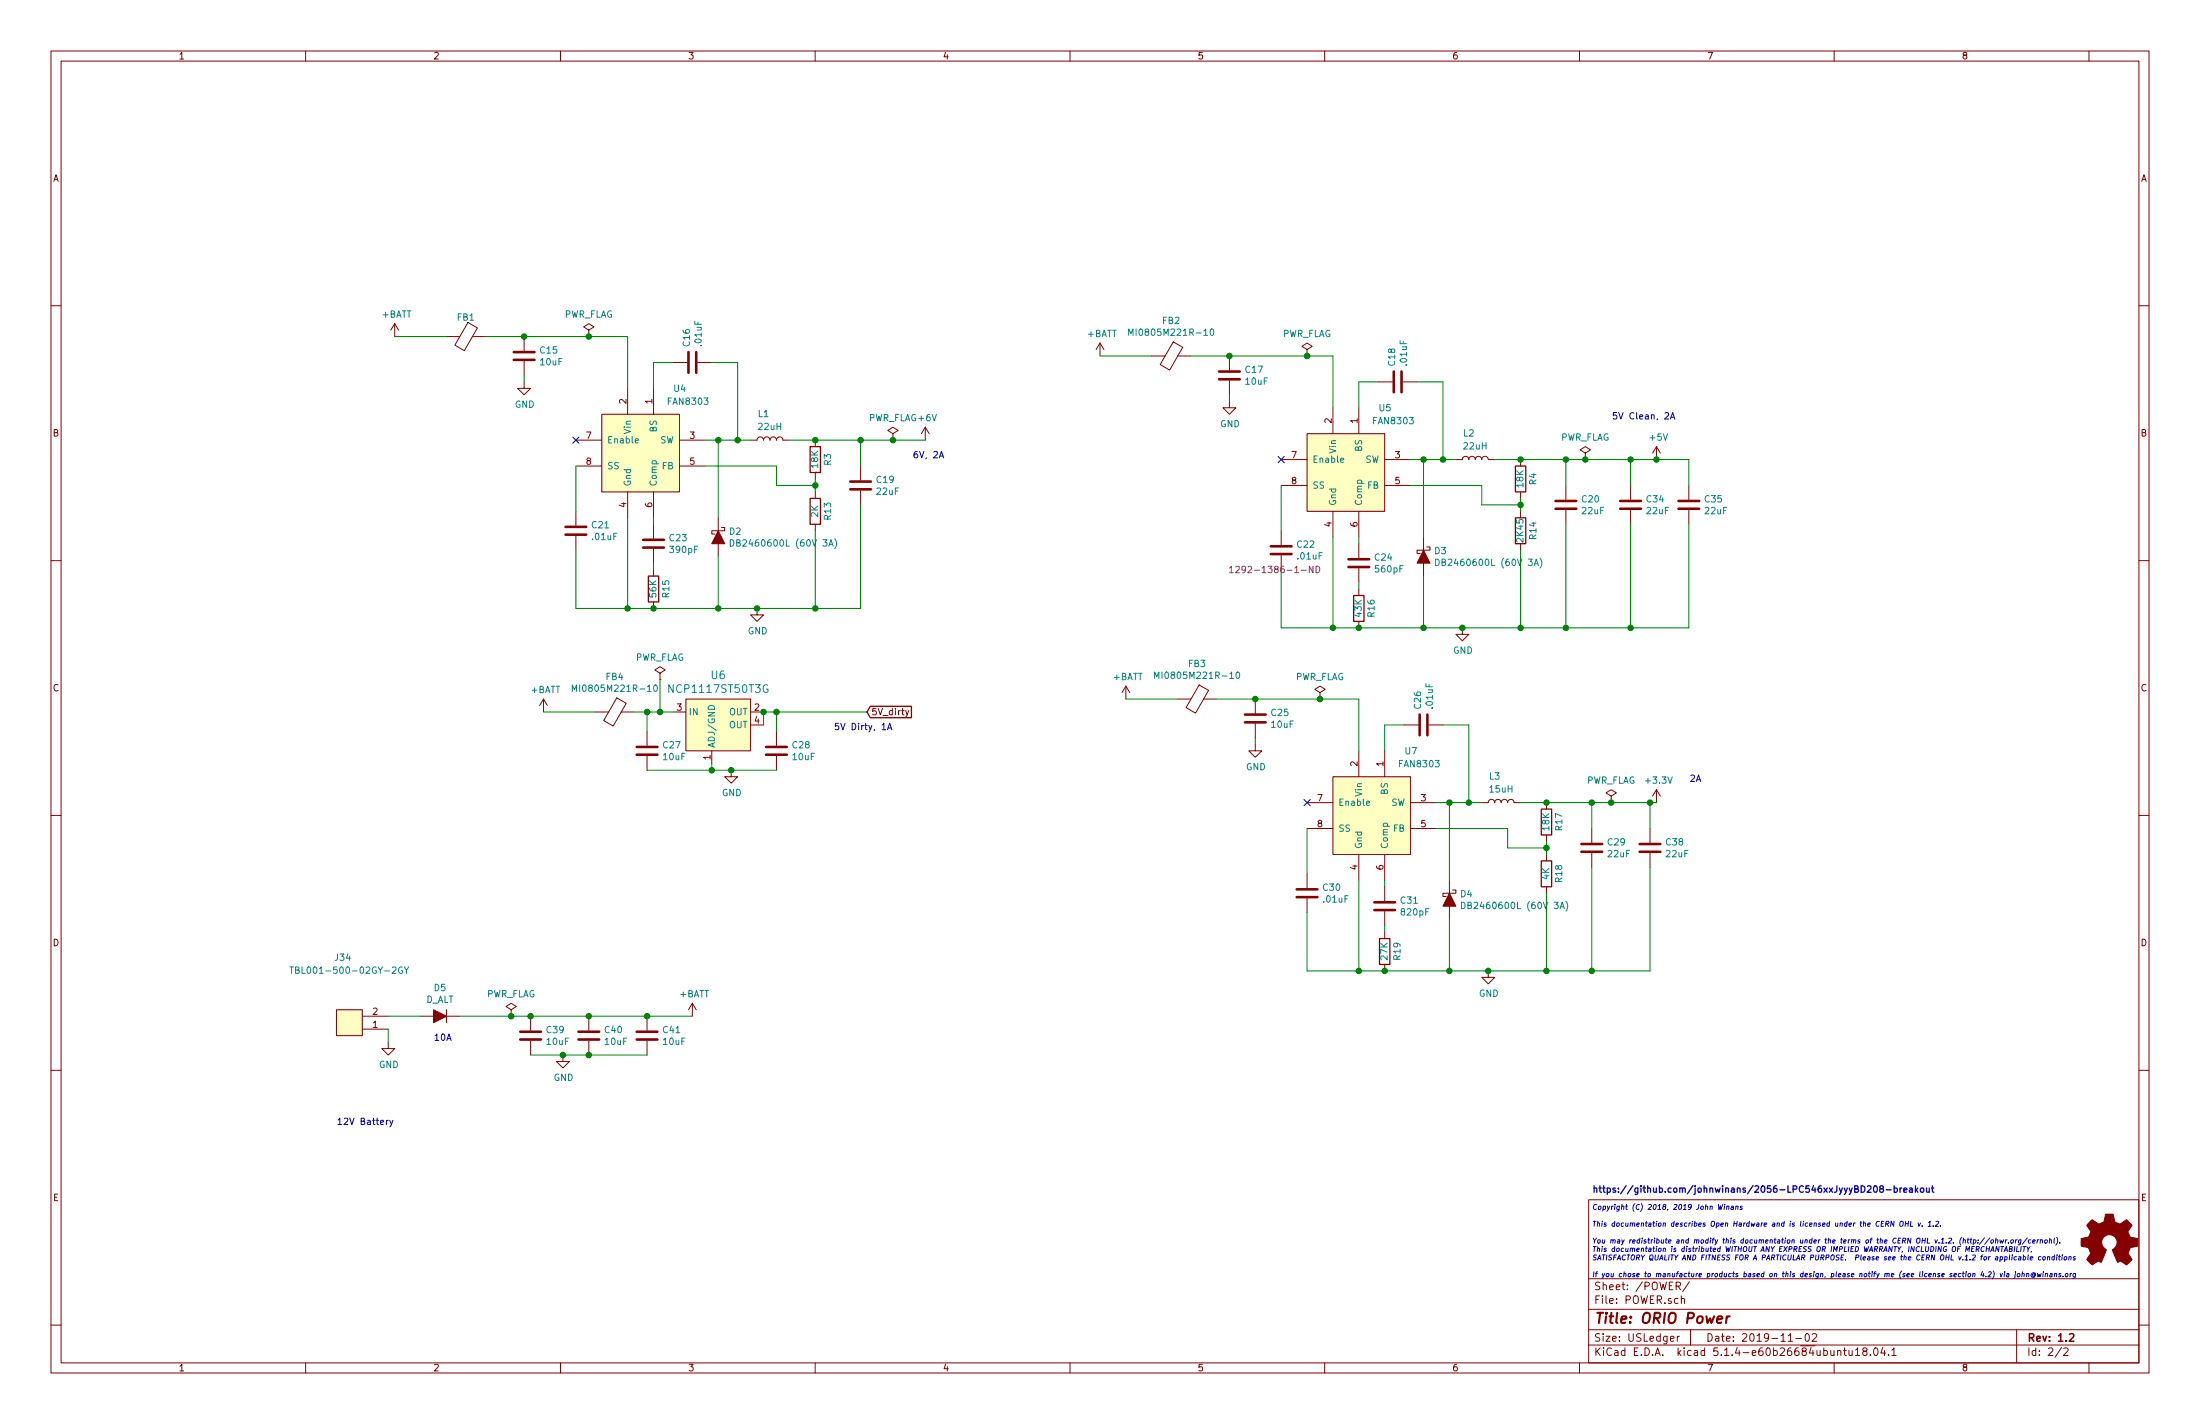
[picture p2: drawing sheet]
<svg xmlns="http://www.w3.org/2000/svg" width="432mm" height="279mm" viewBox="0 0 432 279" stroke-linecap="round" stroke-linejoin="round" font-family="sans-serif">
<g fill="none" stroke="#840000" stroke-width=".2">
<path d="M10 10h411.8v259.4h-411.8zM12 12h407.8v255.4h-407.8zM60 10v2M110 10v2M160 10v2M210 10v2M260 10v2M310 10v2M360 10v2M410 10v2M10 60h2M419.8 60h2"/>
<path d="M77.5 63.5l-.8 1.3M77.5 63.5v2.5M77.5 63.5l.7 1.3M87.6 66h2.6M91.8 63.3l1.9 1-2.6 4.5-1.8-1.1zM92.7 66h2.5M102.9 74.9v1.3h1.2l-1.2 1.3-1.3-1.3h1.3M102.9 66v2.8M102.9 70.9v2.8M115.6 64.8l1-.7-1-.6-1 .6 1 .7v1.2M115.6 66h.1M123.2 76.2v5.1"/>
<path d="M128.3 76.2v5.1M132.1 71.1h2.8M136.9 71.1h2.8M215.9 67.3l-.8 1.3M215.9 67.3v2.6M215.9 67.3l.8 1.3M226.1 69.9h2.6M230.3 67.1l1.8 1-2.5 4.5-1.9-1.1zM231.1 69.9h2.6M241.3 78.7v1.3h1.3l-1.3 1.3-1.3-1.3h1.3M241.3 69.9v2.7M241.3 74.7v2.8"/>
<path d="M256.5 68.6l1.1-.7-1.1-.6-1 .6 1 .7v1.3M256.5 69.9h.1M270.5 74.9h2.8M275.3 74.9h2.8M113 86.4h5.1M113 91.4h5.1M118.1 81.3h15.2v15.2h-15.2zM123.2 96.5v5.1M128.3 96.5v5.1M133.3 86.4h5.1M133.3 91.4h5.1M147.3 86.4l1.3-.1a.64 .64 0 0 1 .6-.6 .64 .64 0 0 1 .7 .7v-.1a.64 .64 0 0 1 .6-.6 .64 .64 0 0 1 .6 .7v-.1a.64 .64 0 0 1 .7-.6 .64 .64 0 0 1 .6 .7v-.1a.64 .64 0 0 1 .7-.6 .64 .64 0 0 1 .6 .7h1.2"/>
<path d="M160 86.4v1.2M160 92.7v1.3M160 96.5v1.3M168.9 91.4v2.8M168.9 96.3v2.8M175.3 85.1l1-.6-1-.7-1.1 .7 1.1 .6v1.3M175.3 86.4h.1M181.6 83.8l-.8 1.3M181.6 83.8v2.6M181.6 83.8l.8 1.3M251.5 90.2h5M251.5 95.3h5"/>
<path d="M256.5 85.1h15.3v15.2h-15.3zM261.6 80v5.1M266.7 80v5.1M271.8 90.2h5.1M271.8 95.3h5.1M285.7 90.2l1.3-.1a.64 .64 0 0 1 .7-.6 .64 .64 0 0 1 .6 .7v-.1a.64 .64 0 0 1 .6-.6 .64 .64 0 0 1 .7 .7v-.1a.64 .64 0 0 1 .6-.6 .64 .64 0 0 1 .6 .7v-.1a.64 .64 0 0 1 .7-.6 .64 .64 0 0 1 .6 .7h1.3M298.4 90.2v1.2M298.4 96.5v1.3M307.3 95.3v2.7M311.1 88.9l1.1-.6-1.1-.7-1 .7 1 .6v1.3M311.1 90.2h.1M320 95.3v2.7"/>
<path d="M325.1 87.6l-.7 1.3M325.1 87.6v2.6M325.1 87.6l.8 1.3M331.5 95.3v2.7M10 110h2M113 100.3v2.8M113 105.2v2.8M128.3 102.9v2.8M128.3 107.7v2.8M128.3 111.8v1.2M128.3 118.1v1.3M141 101.6v7.6"/>
<path d="M141.6 103.5h.6v.6h-2.5v.7h.6M148.6 119.4v1.3h1.3l-1.3 1.2-1.3-1.2h1.3M160 102.9v1.2M251.5 104.1v2.8M251.5 109v2.8M261.6 100.3v5.1M266.7 100.3v5.1M266.7 106.7v2.8M266.7 111.5v2.8M266.7 115.6v1.2M279.4 105.4v7.6M280 107.3h.7v.7h-2.6v.6h.7"/>
<path d="M298.4 100.3v1.3M298.4 106.7v1.3M307.3 100.1v2.8M320 100.1v2.8M331.5 100.1v2.8M419.8 110h2M106.7 137.2l-.8 1.2M106.7 137.2v2.5M106.7 137.2l.7 1.2M116.8 139.7h2.6M121.1 136.9l1.8 1.1-2.6 4.5-1.8-1.1zM121.9 139.7h2.6"/>
<path d="M129.5 132.1l1.1-.7-1.1-.6-1 .6 1 .7v1.3M129.5 133.4h.1M132.1 139.7h2.5M134.6 137.2h12.7v10.1h-12.7zM147.3 139.7h2.6M178.4 139.4l-.5 1.2-.2 .1M221 134.6l-.8 1.3M221 134.6v2.6M221 134.6l.7 1.3M231.1 137.2h2.6M235.4 134.4l1.8 1.1-2.6 4.4-1.8-1.1zM236.2 137.2h2.6"/>
<path d="M246.4 137.2v2.8M259.1 135.9l1-.6-1-.7-1 .7 1 .6v1.3M259.1 137.2h.1M266.7 121.9v1.3M287 123.2v1.3h1.3l-1.3 1.2-1.3-1.2h1.3M10 160h2M127 143.5v2.8M127 148.3v2.8M139.7 147.3v2.6M143.5 151.1v1.3h1.3l-1.3 1.3-1.3-1.3h1.3M147.3 142.2h2.6M152.4 143.5v2.8"/>
<path d="M152.4 148.3v2.8M246.4 146.1v1.2h1.2l-1.2 1.3-1.3-1.3h1.3M246.4 142v2.8M256.5 157.5h5.1M261.6 152.4h15.3v15.2h-15.3zM266.7 147.3v5.1M271.8 147.3v5.1M275.6 142.2h2.8M276.9 157.5h5M280.4 142.2h2.8M290.8 157.5l1.3-.1a.64 .64 0 0 1 .7-.6 .64 .64 0 0 1 .6 .7v-.1a.64 .64 0 0 1 .6-.6 .64 .64 0 0 1 .6 .7v-.1a.64 .64 0 0 1 .7-.6 .64 .64 0 0 1 .6 .7v-.1a.64 .64 0 0 1 .7-.6 .64 .64 0 0 1 .6 .7h1.2M303.5 157.5v1.3"/>
<path d="M316.2 156.2l1-.6-1-.7-1 .7 1 .6v1.3M316.2 157.5h.1M325.1 154.9v2.6M325.1 154.9l-.7 1.3M325.1 154.9l.8 1.3M419.8 160h2M256.5 162.6h5.1M256.5 171.5v2.7M256.5 176.3v2.8M266.7 167.6v5.1M271.8 167.6v5.1M271.8 174v2.8"/>
<path d="M271.8 178.8v2.8M276.9 162.6h5M284.5 172.7v7.6M285.1 174.6h.6v.7h-2.5v.6h.6M303.5 163.8v1.3M303.5 167.6v1.3M303.5 174v1.3M312.4 162.6v2.8M312.4 167.4v2.8M323.8 162.6v2.8M323.8 167.4v2.8M66 198.1h5.1v5.1h-5.1z"/>
<path d="M71.1 199.4h5.1M82.5 199.4h7.7M87.6 198.1v2.6M100.3 198.1l1-.6-1-.6-1 .6 1 .6v1.3M100.3 199.4h.1M104.1 199.4v2.8M115.6 199.4v2.8M127 199.4v2.8M135.9 196.9l-.8 1.2M135.9 196.9v2.5M135.9 196.9l.8 1.2M271.8 182.9v1.3"/>
<path d="M271.8 189.2v1.3M292.1 190.5v1.3h1.3l-1.3 1.2-1.3-1.2h1.3M10 210h2M71.1 201.9h5.1M76.2 204.5v1.2h1.3l-1.3 1.3-1.3-1.3h1.3M104.1 204.2v2.8M110.5 207v1.3h1.3l-1.3 1.3-1.3-1.3h1.3M115.6 204.2v2.8M127 204.2v2.8M419.8 210h2M311.8 235.4h108v32h-108zM10 260h2"/>
<path d="M311.8 256.9h108M311.8 250.9h108M329 252.3h.7l.1-.2-.1-.5h-.7v1.5M329.4 252.3l.4 .8M330 254.9l.2-.1h.4v1M330 254.3v1.5M331.6 251.5l-1.3 1.9M419.8 260h2M60 267.4v2M110 267.4v2M160 267.4v2M210 267.4v2"/>
<path d="M260 267.4v2M310 267.4v2M311.8 263.9h108M311.8 260.9h108M327.9 262.7l.7-.2-.1-.2-.4-.1-.2 .2v.7h.6M329.2 262.2v1M329.6 262.2l-.4 .3M331.8 260.9v3M351 263.2h.8M352.5 262.6h1.1M354.4 261.8l.4-.1a.94 .94 0 0 1 0 1.5 .82 .82 0 0 1-.4-1.4zM355.7 261.8l.6-.1 .2 .1 .1 .3-1 1.1h1"/>
<path d="M360 267.4v2M360.7 265.1l.2-.1h.3l.1 1M361.8 265h.6M362 264.5v1.3l.4 .2M362.9 265l.1 .9 .3 .1 .2-.2M363.5 265v1M364.2 264.9l.4-.4v1.5M364.2 266h.8M365.9 265.1l-.3-.3 .3-.3 .5 .1-.1 .4a.52 .52 0 0 0-.6 .2 .52 .52 0 0 0 0 .7l.5 .1 .2-.2v-.4l-.2-.3M367.1 265.8v.2M367.9 264.5h.2a.8 .8 0 0 1 .5 .7 .8 .8 0 0 1-.5 .8 1 1 0 0 1-.2-1.5zM369.5 264.4l-.3 1.1h.9"/>
<path d="M369.9 265v1M370.7 265.8v.2M371.3 264.9l.4-.4v1.5M371.3 266h.9M395.8 260.9v6.5M404.6 264.4l-1.2 1.9M405.1 264.6l.5-.1 .3 .4-.9 1.1h.9M410 267.4v2"/>
</g>
<path d="M406.2 261.8l.6-.1 .2 .4-.9 1.1h.9" fill="none" stroke="#840000" stroke-width=".3"/>
<path d="M337 258.9l1-.2v-.4h-.6l-.3 .2v1l.1 .1 .6-.1M338.9 258.3l-.1 1.3M339.5 258.3h-.4l-.2 .3" fill="none" stroke="#840000" stroke-width=".41"/>
<g fill="none" stroke="#008484" stroke-width=".2">
<path d="M221.5 65.8v-1.3l.5 1 .4-1v1.3M237.6 64.7l.2-.2a.69 .69 0 0 1 .4 .7 .69 .69 0 0 1-.4 .6l-.2-.1-.1-.4zM124.7 86.5l.6-.1-.1-.3h-.3l-.2 .2 .1 .6h.4M263.1 90.3l.6-.1v-.3h-.4l-.2 .2 .1 .6h.5M143.3 105.9a.64 .64 0 0 1 .7 .6 .64 .64 0 0 1-.7 .7zM162.7 107.2l.4-1.3 .4 1.3M162.8 106.8h.6M163.8 105.7a1.47 1.47 0 0 1 0 1.9M281.8 109.7a.64 .64 0 0 1 .7 .6 .64 .64 0 0 1-.7 .7zM301.1 111l.4-1.3 .5 1.3M301.2 110.6h.6M302.3 109.5a1.47 1.47 0 0 1 0 2"/>
<path d="M112.3 135.7v-1.3l.5 .9 .4-.9v1.3M128.4 134.5l.2-.1a.69 .69 0 0 1 .4 .6 .69 .69 0 0 1-.4 .7l-.2-.2-.1-.3zM139.2 138.6a.67 .67 0 0 1 .7-.1 .67 .67 0 0 1 .4 .7h-1.3zM226.6 133.1v-1.2l.5 .9 .4-.9v1.2M242.7 132l.2-.1a.69 .69 0 0 1 .4 .6 .69 .69 0 0 1-.4 .6l-.2-.1-.1-.4zM268.2 157.6l.6-.1v-.2l-.4-.1-.2 .2 .1 .6h.5M286.8 177a.64 .64 0 0 1 .8 .6 .64 .64 0 0 1-.8 .7zM306.2 178.3l.4-1.3 .4 1.3M306.3 177.9h.6M307.3 176.8a1.47 1.47 0 0 1 0 2M56.9 189.7h.7M57.2 189.7v1.3"/>
<path d="M58 190.3h.6v-.5l-.6-.1v1.3h.5l.3-.2v-.2l-.4-.3M78.9 189.8a.59 .59 0 0 0-.7 .6 .59 .59 0 0 0 .7 .5l.1-.5h-.2M79.4 189.7l.4 .7 .4-.7M79.8 190.4v.6"/>
</g>
<path d="M159 97.8h2v5.1h-2zM159 87.6h2v5.1h-2zM297.4 91.4h2.1v5.1h-2.1zM127.3 113h2v5.1h-2zM265.7 116.8h2v5.1h-2zM297.4 101.6h2.1v5.1h-2.1zM170.8 138.6h8.1v2.2h-8.1l-.6-1.1zM302.5 158.8h2v5h-2zM302.5 168.9h2v5.1h-2zM270.8 184.2h2v5h-2z" fill="none" stroke="#840000" stroke-width=".25"/>
<g fill="none" stroke="#840000" stroke-width=".51">
<path d="M100.8 70.6h4.1M100.8 69.1h4.1M135.1 69.1v4.1M136.7 69.1v4.1M239.3 74.4h4M239.3 72.9h4M273.6 72.9v4.1M275.1 72.9v4.1M166.9 96h4M166.9 94.5h4M305.3 99.8h4.1M305.3 98.3h4.1"/>
<path d="M318 99.8h4.1M318 98.3h4.1M329.4 99.8h4.1M329.4 98.3h4.1M111 104.9h4.1M111 103.4h4.1M126.2 107.4h4.1M126.2 105.9h4.1M249.4 108.7h4.1M249.4 107.2h4.1M264.7 111.3h4M264.7 109.7h4"/>
<path d="M125 148.1h4M125 146.6h4M150.4 148.1h4M150.4 146.6h4M244.3 141.7h4.1M244.3 140.2h4.1M278.6 140.2v4.1M280.2 140.2v4.1M254.5 176h4.1M254.5 174.5h4.1M269.7 178.6h4.1M269.7 177h4.1"/>
<path d="M310.4 167.1h4.1M310.4 165.6h4.1M321.8 167.1h4.1M321.8 165.6h4.1M102.1 204h4.1M102.1 202.4h4.1M113.5 204h4.1M113.5 202.4h4.1M125 204h4M125 202.4h4"/>
</g>
<g fill="#840000" stroke="#840000" stroke-width=".2">
<path d="M279.4 108l1.3 2.5h-2.6z"/>
<path d="M141 104.1l1.2 2.6h-2.5z"/>
<path d="M410.1 239.8l.6-.5 .6 .5a1.06 1.06 0 0 0 1.2 .2 1.06 1.06 0 0 0 .6-1l.2-.8 1.5 .1 .1 .4a1.13 1.13 0 0 0 .7 1.3l.5 .2 1.3-.9 1 1.1-.4 .6a.75 .75 0 0 0-.1 1.2l.2 .5 1.5 .3v1.5l-1.4 .3-.1 .1a1.18 1.18 0 0 0-.2 1.4l.6 .8-.1 .2-1 .9-.8-.5a.54 .54 0 0 0-.9 0l-1.1-2.4a1.78 1.78 0 0 0 .5-2.6 1.54 1.54 0 0 0-2.4 .3 1.54 1.54 0 0 0 .7 2.2l-.9 2.3a.4 .4 0 0 1-.3 .2 .4 .4 0 0 1-.4-.3l-1.2 .8-.9-.9-.1-.2 .8-1.2-.3-.5a.71 .71 0 0 0-.9-.7l-.7-.2v-1.5l.4-.1a1.11 1.11 0 0 0 1.3-.7 .75 .75 0 0 0-.2-1.2l-.4-.6z"/>
<path d="M85.1 198.1l2.5 1.3-2.5 1.3z"/>
<path d="M284.5 175.3l1.2 2.5h-2.5z"/>
</g>
<g fill="#ffffc2" stroke="#ffffc2" stroke-width=".2">
<path d="M261.6 152.4h15.3v15.2h-15.3z"/>
<path d="M256.5 85.1h15.3v15.2h-15.3z"/>
<path d="M118.1 81.3h15.2v15.2h-15.2z"/>
<path d="M66 198.1h5.1v5.1h-5.1z"/>
<path d="M134.6 137.2h12.7v10.1h-12.7z"/>
</g>
<path d="M241.3 111.5l.4-.4v1.3M241.3 112.4h.7M242.5 111.2l.5-.1 .3 .4-.8 .9h.8M257.7 111.1v1.3l-.7-1.3v1.3M258.3 111.1a.64 .64 0 0 1 .7 .6 .64 .64 0 0 1-.7 .7z" fill="none" stroke="#840084" stroke-width=".2"/>
<g fill="none" stroke="#008400" stroke-width=".2">
<path d="M77.5 66h10.1M95.2 66h28v10.2M102.9 73.7v1.2M132.1 71.1h-3.8v5.1M139.7 71.1h5.1v15.3M215.9 69.9h10.2M233.7 69.9h27.9v10.1M241.3 77.5v1.2M270.5 74.9h-3.8v5.1M278.1 74.9h5.1v15.3M113 91.4v8.9M138.4 86.4h8.9"/>
<path d="M138.4 91.4h14v3.9h7.6M141 86.4v15.2M154.9 86.4h26.7M160 94v2.5M168.9 99.1v20.3h-55.9v-11.4M168.9 86.4v5M251.5 95.3v8.8M276.9 95.3h13.9v3.8h7.6M276.9 90.2h8.8M279.4 90.2v15.2M293.4 90.2h38.1v5.1M298.4 97.8v2.5"/>
<path d="M307.3 90.2v5.1M320 90.2v5.1M123.2 101.6v17.8M128.3 101.6v1.3M128.3 110.5v1.3M141 109.2v10.2M160 104.1v15.3M261.6 105.4v17.8M266.7 105.4v1.3M266.7 114.3v1.3M279.4 113v10.2M298.4 108v15.2"/>
<path d="M307.3 102.9v20.3M320 102.9v20.3M331.5 102.9v20.3h-80v-11.4M106.7 139.7h10.1M124.5 139.7h7.6M127 139.7v3.8M129.5 133.4v6.3M152.4 139.7v3.8M170.2 139.7h-20.3v2.5M221 137.2h10.1M238.8 137.2h27.9v10.1M127 151.1h25.4"/>
<path d="M139.7 149.9v1.2M246.4 144.8v1.3M275.6 142.2h-3.8v5.1M281.9 157.5h8.9M283.2 142.2h5.1v15.3M284.5 157.5v15.2M298.4 157.5h26.7M312.4 157.5v5.1M323.8 157.5v5.1M256.5 162.6v8.9M266.7 172.7v17.8M271.8 172.7v1.3"/>
<path d="M281.9 162.6h14v3.8h7.6M303.5 165.1v2.5M303.5 175.3v15.2M312.4 170.2v20.3M323.8 170.2v20.3h-67.3v-11.4M76.2 199.4h6.3M90.2 199.4h45.7M271.8 181.6v1.3M284.5 180.3v10.2M76.2 201.9v2.6M104.1 207h22.9"/>
</g>
<g fill="none" stroke="#0000c2" stroke-width=".2">
<path d="M180 88.6l-.4 .1-.2 .4 .1 .7h.5l.1-.2-.1-.5h-.3l-.3 .2M317.3 80.9h-.6l-.1 .7 .2-.2 .5 .2v.5l-.2 .1-.5-.1M164.6 141.9h-.6l-.1 .6 .2-.1 .5 .1v.6l-.2 .1-.5-.1M76.2 219.8l-.4 .2M76.5 219.8l.3 .8M77.1 219.8l-.4 1.2-.2 .1M337.3 236.3l.1 1 .3-.7 .1 .7 .3-1M338.5 236.7l-.1 .6M338.5 236.3v.1M338.9 236.7h.4v.6M338.9 236.7v.6M339.8 236.7h.4v.6"/>
<path d="M340.2 236.9l-.5 .2 .2 .2h.3M340.7 236.7h.3l.1 .1v.5M340.7 236.7l-.1 .6M342 236.7l-.4 .1 .3 .2v.3h-.4M368.9 239.7a.48 .48 0 0 0-.7 .3 .48 .48 0 0 0 .4 .6l.2-.1M369.8 239.6h-.5l-.1 1h.5M371.8 239.6l-.1 1-.5-1-.1 1M373 239.8l.2-.2 .3 .2v.5l-.2 .3-.4-.1zM374 239.6l-.1 1M374.6 239.6l-.1 1M375.1 239.6l-.1 1h.4M376.5 240l.1 .6 .4-.6"/>
<path d="M378.5 239.9l.3-.3-.1 1M380 239.7l.3-.1 .2 .3-.7 .7h.6M369.3 240.1h.3M370.2 240.1l.5-.1v-.3l-.5-.1-.1 1M370.4 240.1l.3 .5M374 240.1h.5M377.3 240.5v.1M378.4 240.6h.6M379.4 240.5v.1M380.8 240.5v.1M385.3 243.3h.3l.2 .1-.1 .5M385.4 242.9l-.1 1"/>
<path d="M386.1 243.3h.4M386.3 242.9l-.1 .9 .2 .1M386.7 243.3h.3M386.9 242.9l-.1 .9 .2 .1M387.4 243.3h.4v.4l-.2 .2h-.3M387.4 243.3l-.1 .9M388.2 243.8v.1M388.3 243.3v.1M389.1 249.5l-.3 .7h.6M389.3 249.9l-.1 .6M389.5 242.9l-1 1.2M389.8 250.4v.1"/>
<path d="M390.3 249.6l.4-.1 .2 .2-.8 .8h.7M390.6 242.9l-1.1 1.2M390.7 245.6l.5-1 .2 1M390.8 243.3h.3l.2 .1-.3 .5-.2-.1zM390.8 245.3h.5M391.2 249.4a1.17 1.17 0 0 1-.2 1.5M391.7 243.3h.4v.6M391.8 242.9l-.2 1M392.4 244.6l-.1 1-.5-1-.1 1M392.5 243.3l.1 .6 .3-.5 .1 .5 .3-.6M392.6 249.9l.1 .6 .3-.6M392.7 244.6h.6"/>
<path d="M393 244.6l-.1 1M393.3 245.6l.5-1 .2 1M393.4 249.9l-.1 .6M393.5 249.5l-.1 .1M393.5 245.3h.5M393.6 243.3v.6M393.9 249.9h.3l.1 .1-.1 .5M394 243.3l-.4 .1M394.2 243.8v.1M394.3 250.1l-.4 .1-.1 .2 .1 .1h.3M394.4 245h.5v-.3l-.4-.1-.2 1 .6-.1v-.3l-.2-.2M394.7 243.3h.3l.2 .1-.3 .5-.2-.1z"/>
<path d="M395.5 244.6l-.2 1M395.6 249.9l-.1 .8-.3 .2M395.6 249.5v.1M395.6 243.3v.6M395.9 244.6l-.1 1h.5M395.9 243.3l-.3 .1M396 249.9h.4v.4l-.2 .2-.3-.1zM396.2 246.6h.3l.2 .1-.1 .5M396.6 246.8l-.4 .1-.1 .2 .2 .1h.3M396.7 243.3l-.2 .8-.4 .1M396.7 243.3h-.5l-.1 .4 .2 .2h.3M396.7 244.6l-.1 1"/>
<path d="M396.9 249.9h.3l.1 .1v.5M397 249.5l-.2 1M397.1 244.6h.5M397.2 246.6h.4v.4l-.2 .2h-.3M397.2 246.2l-.1 1M397.3 244.6l-.1 1M397.8 249.9h.3l.1 .1-.1 .5M397.8 244.6l.3 .5 .4-.5M397.8 249.9l-.1 .6M397.9 242.9l-1 1.2M398.1 245.1l-.1 .5M398.1 246.2l-.1 .9 .1 .1"/>
<path d="M398.5 246.9l.5-.1-.1-.2h-.2l-.2 .1v.5h.4M398.6 243.3h-.3l-.2 .1v.4l.4 .1M398.7 245.5l-.1 .2M399 243.6l.4-.1v-.2h-.3l-.1 .1v.5h.3M399.3 250a.23 .23 0 0 0-.4 0 .23 .23 0 0 0 0 .3 .23 .23 0 0 0 .4 0M399.3 249.9v.4h.1a.45 .45 0 0 0-.4-.6 .45 .45 0 0 0-.3 .7l.3 .2 .4-.1M399.9 249.9l.1 .6 .2-.5 .2 .5 .2-.6M399.9 243.3l-.1 .6M400.2 243.3l-.3 .1M400.5 243.3h.3l.1 .1-.1 .5M400.5 243.3l-.1 .6M400.6 246.6h-.3l-.2 .1v.4l.4 .1"/>
<path d="M401 246.6h.3l.2 .1-.3 .5-.3-.1zM401 249.9l-.1 .6M401.1 249.5l-.1 .1M401.4 243.3h.3l.2 .1-.3 .5-.3-.1zM401.5 249.9h.3l.1 .1-.1 .5M401.5 249.9l-.1 .6M401.9 246.6h.4v.6M401.9 246.6l-.1 .6M402.3 243.3h.4l-.1 .6M402.3 242.9l-.1 1M402.4 249.9h.4l-.1 .6M402.8 250.1l-.5 .2 .1 .2h.3"/>
<path d="M403.2 242.9l-.1 .9 .2 .1M403.2 246.6h-.3l-.2 .1v.4l.4 .1M403.3 249.9h.4l-.1 .6M403.3 246.2l-.2 1M403.3 249.9l-.1 .6M403.7 242.8a1.22 1.22 0 0 1-.2 1.5M403.7 246.6l-.1 .6M403.8 246.2l-.1 .1M404 246.6h.4M404.2 246.2l-.1 .9 .2 .1M404.3 243.8v.1M404.5 249.9l-.4 .1v.1l.4 .1-.1 .3h-.3"/>
<path d="M404.7 246.6v.6M404.8 246.2v.1M404.9 250.4v.1M405.2 246.6h.4v.4l-.2 .2-.3-.2zM405.4 249.9h.5l-.1 .6-.4-.1zM406.1 246.6h.3l.1 .1v.5M406.1 246.6l-.1 .6M406.3 249.9v.6M406.6 249.9l-.3 .1M407.3 246.6l-.4 .1 .4 .2v.3h-.4M407.4 249.9l-.2 .8-.4 .1M407.4 249.9h-.3l-.2 .1v.5h.4"/>
</g>
<g fill="none" stroke="#0000c2" stroke-width=".25">
<path d="M369.2 233.2l-.2-.1v-.3l.4-.1 .3 .2-.1 .2-.7 .4 .1 .3 .2 .1h.3l.2-.2v-.2l-.3-.3M370.2 233.5h1M371.8 233.1h.3l.3 .2-.1 .6h-.5M371.8 232.7v1.2M372.9 233.1v.8M373.3 233.1l-.4 .2M373.7 233.5l.6-.1-.1-.3h-.4l-.1 .2v.6h.5M374.8 233.1h.5v.8M375.3 233.4l-.4 .1-.1 .1v.3h.5M375.9 232.7v1.2M376.1 233.5l.3 .4M376.4 233.1l-.5 .5"/>
<path d="M377 233.1h.3l.3 .2-.1 .6h-.3l-.3-.2zM378.1 233.1l.1 .8 .5-.1M378.7 233.1v.8M379.1 233.1h.5M379.3 232.7v1.1l.3 .1"/>
</g>
<g fill="#008400" stroke="#008400" stroke-width=".25">
<circle cx="127" cy="139.7" r=".51"/>
<circle cx="152.4" cy="139.7" r=".51"/>
<circle cx="128.3" cy="119.4" r=".51"/>
<circle cx="307.3" cy="123.2" r=".51"/>
<circle cx="283.2" cy="90.2" r=".51"/>
<circle cx="110.5" cy="207" r=".51"/>
<circle cx="320" cy="123.2" r=".51"/>
<circle cx="312.4" cy="157.5" r=".51"/>
<circle cx="168.9" cy="86.4" r=".51"/>
<circle cx="303.5" cy="166.4" r=".51"/>
<circle cx="115.6" cy="207" r=".51"/>
<circle cx="149.9" cy="139.7" r=".51"/>
<circle cx="160" cy="95.3" r=".51"/>
<circle cx="100.3" cy="199.4" r=".51"/>
<circle cx="307.3" cy="90.2" r=".51"/>
<circle cx="139.7" cy="151.1" r=".51"/>
<circle cx="288.3" cy="157.5" r=".51"/>
<circle cx="160" cy="86.4" r=".51"/>
<circle cx="323.8" cy="157.5" r=".51"/>
<circle cx="115.6" cy="199.4" r=".51"/>
<circle cx="104.1" cy="199.4" r=".51"/>
<circle cx="303.5" cy="157.5" r=".51"/>
<circle cx="143.5" cy="151.1" r=".51"/>
<circle cx="312.4" cy="190.5" r=".51"/>
<circle cx="141" cy="86.4" r=".51"/>
<circle cx="127" cy="199.4" r=".51"/>
<circle cx="279.4" cy="90.2" r=".51"/>
<circle cx="266.7" cy="190.5" r=".51"/>
<circle cx="298.4" cy="90.2" r=".51"/>
<circle cx="144.8" cy="86.4" r=".51"/>
<circle cx="266.7" cy="123.2" r=".51"/>
<circle cx="298.4" cy="99.1" r=".51"/>
<circle cx="271.8" cy="190.5" r=".51"/>
<circle cx="279.4" cy="123.2" r=".51"/>
<circle cx="175.3" cy="86.4" r=".51"/>
<circle cx="298.4" cy="123.2" r=".51"/>
<circle cx="102.9" cy="66" r=".51"/>
<circle cx="311.1" cy="90.2" r=".51"/>
<circle cx="246.4" cy="137.2" r=".51"/>
<circle cx="316.2" cy="157.5" r=".51"/>
<circle cx="292.1" cy="190.5" r=".51"/>
<circle cx="115.6" cy="66" r=".51"/>
<circle cx="325.1" cy="90.2" r=".51"/>
<circle cx="256.5" cy="69.9" r=".51"/>
<circle cx="320" cy="90.2" r=".51"/>
<circle cx="284.5" cy="157.5" r=".51"/>
<circle cx="141" cy="119.4" r=".51"/>
<circle cx="160" cy="119.4" r=".51"/>
<circle cx="241.3" cy="69.9" r=".51"/>
<circle cx="148.6" cy="119.4" r=".51"/>
<circle cx="284.5" cy="190.5" r=".51"/>
<circle cx="287" cy="123.2" r=".51"/>
<circle cx="259.1" cy="137.2" r=".51"/>
<circle cx="303.5" cy="190.5" r=".51"/>
<circle cx="123.2" cy="119.4" r=".51"/>
<circle cx="129.5" cy="139.7" r=".51"/>
<circle cx="261.6" cy="123.2" r=".51"/>
</g>
<path d="M112.4 85.8l1.2 1.2M113.6 85.8l-1.2 1.2M250.9 89.6l1.2 1.2M252.1 89.6l-1.2 1.2M255.9 156.9l1.2 1.2M257.1 156.9l-1.2 1.2" fill="none" stroke="#000084" stroke-width=".2"/>
<text font-size="2.8" fill="#840000" x="312.8" y="259.7">Title: ORIO Power</text>
<g font-size="2.1" fill="#008484">
<text x="131.8" y="135.9">NCP1117ST50T3G</text>
<text x="139.6" y="133.2">U6</text>
</g>
<g font-size="2.1" fill="#840000">
<text x="312.8" y="255.8">File: POWER.sch</text>
<text x="312.8" y="253.1">Sheet: /POWER/</text>
<text x="312.8" y="263.2">Size: USLedger</text>
<text x="334.8" y="263.2">Date: 2019-11-02</text>
<text x="397.8" y="263.2">Rev: 1.2</text>
<text x="312.8" y="266">KiCad E.D.A. kicad 5.1.4-e60b26684ubuntu18.04.1</text>
<text x="397.8" y="266">Id: 2/2</text>
</g>
<g font-size="1.8" fill="#840000">
<text x="35" y="11.6">1</text>
<text x="85" y="11.6">2</text>
<text x="135" y="11.6">3</text>
<text x="185" y="11.6">4</text>
<text x="235" y="11.6">5</text>
<text x="285" y="11.6">6</text>
<text x="335" y="11.6">7</text>
<text x="385" y="11.6">8</text>
<text x="10.4" y="35.6">A</text>
<text x="420.2" y="35.6">A</text>
<text x="122.9" y="79.2" transform="rotate(-90 122.9 79.2)">2</text>
<text x="128" y="79.2" transform="rotate(-90 128 79.2)">1</text>
<text x="261.4" y="83" transform="rotate(-90 261.4 83)">2</text>
<text x="266.4" y="83" transform="rotate(-90 266.4 83)">1</text>
<text x="10.4" y="85.6">B</text>
<text x="115.1" y="86.1">7</text>
<text x="135.4" y="86.1">3</text>
<text x="253.5" y="89.9">7</text>
<text x="273.8" y="89.9">3</text>
<text x="420.2" y="85.6">B</text>
<text x="115.1" y="91.2">8</text>
<text x="135.4" y="91.2">5</text>
<text x="253.5" y="95">8</text>
<text x="273.8" y="95">5</text>
<text x="122.9" y="99.5" transform="rotate(-90 122.9 99.5)">4</text>
<text x="128" y="99.5" transform="rotate(-90 128 99.5)">6</text>
<text x="261.4" y="103.4" transform="rotate(-90 261.4 103.4)">4</text>
<text x="266.4" y="103.4" transform="rotate(-90 266.4 103.4)">6</text>
<text x="10.4" y="135.6">C</text>
<text x="420.2" y="135.6">C</text>
<text x="132.9" y="139.4">3</text>
<text x="148.1" y="139.4">2</text>
<text x="148.1" y="142">4</text>
<text x="171" y="140.3">5V_dirty</text>
<text x="139.4" y="149.1" transform="rotate(-90 139.4 149.1)">1</text>
<text x="266.4" y="150.3" transform="rotate(-90 266.4 150.3)">2</text>
<text x="271.5" y="150.3" transform="rotate(-90 271.5 150.3)">1</text>
<text x="258.6" y="157.2">7</text>
<text x="278.9" y="157.2">3</text>
<text x="258.6" y="162.3">8</text>
<text x="278.9" y="162.3">5</text>
<text x="266.4" y="170.7" transform="rotate(-90 266.4 170.7)">4</text>
<text x="271.5" y="170.7" transform="rotate(-90 271.5 170.7)">6</text>
<text x="10.4" y="185.6">D</text>
<text x="420.2" y="185.6">D</text>
<text x="73.2" y="201.7">1</text>
<text x="73.2" y="199.1">2</text>
<text x="10.4" y="235.6">E</text>
<text x="420.2" y="235.6">E</text>
<text x="35" y="269">1</text>
<text x="85" y="269">2</text>
<text x="135" y="269">3</text>
<text x="185" y="269">4</text>
<text x="235" y="269">5</text>
<text x="285" y="269">6</text>
<text x="335" y="269">7</text>
<text x="385" y="269">8</text>
</g>
<g font-size="1.8" fill="#008484">
<text x="75" y="62.3">+BATT</text>
<text x="89.8" y="62.9">FB1</text>
<text x="110.6" y="62.3">PWR_FLAG</text>
<text x="222.8" y="65.9">MI0805M221R-10</text>
<text x="228.2" y="63.6">FB2</text>
<text x="106.1" y="69.4">C15</text>
<text x="106.1" y="71.7">10uF</text>
<text x="135.4" y="67.9" transform="rotate(-90 135.4 67.9)">C16</text>
<text x="137.7" y="67.8" transform="rotate(-90 137.7 67.8)">.01uF</text>
<text x="213.4" y="66.1">+BATT</text>
<text x="251.6" y="66.1">PWR_FLAG</text>
<text x="273.8" y="71.7" transform="rotate(-90 273.8 71.7)">C18</text>
<text x="276.1" y="71.6" transform="rotate(-90 276.1 71.6)">.01uF</text>
<text x="132.3" y="76.9">U4</text>
<text x="244.5" y="73.2">C17</text>
<text x="244.6" y="75.5">10uF</text>
<text x="101" y="80">GND</text>
<text x="131.3" y="79.4">FAN8303</text>
<text x="148.8" y="81.8">L1</text>
<text x="170.3" y="82.7">PWR_FLAG +6V</text>
<text x="239.5" y="83.8">GND</text>
<text x="269.7" y="83.2">FAN8303</text>
<text x="270.7" y="80.7">U5</text>
<text x="119.1" y="87">Enable</text>
<text x="123.8" y="85" transform="rotate(-90 123.8 85)">Vin</text>
<text x="128.9" y="84.8" transform="rotate(-90 128.9 84.8)">BS</text>
<text x="129.5" y="87">SW</text>
<text x="148.9" y="84.4">22uH</text>
<text x="262.3" y="88.8" transform="rotate(-90 262.3 88.8)">Vin</text>
<text x="267.3" y="88.6" transform="rotate(-90 267.3 88.6)">BS</text>
<text x="287.3" y="85.6">L2</text>
<text x="287.4" y="88.2">22uH</text>
<text x="306.2" y="86.5">PWR_FLAG</text>
<text x="323.9" y="86.5">+5V</text>
<text x="119.1" y="92.1">SS</text>
<text x="123.8" y="95.5" transform="rotate(-90 123.8 95.5)">Gnd</text>
<text x="128.9" y="95.5" transform="rotate(-90 128.9 95.5)">Comp</text>
<text x="130" y="92.1">FB</text>
<text x="160.6" y="91.8" transform="rotate(-90 160.6 91.8)">18K</text>
<text x="163.1" y="91.3" transform="rotate(-90 163.1 91.3)">R3</text>
<text x="172.1" y="94.8">C19</text>
<text x="257.6" y="90.8">Enable</text>
<text x="257.6" y="95.9">SS</text>
<text x="267.9" y="90.8">SW</text>
<text x="268.4" y="95.9">FB</text>
<text x="299" y="95.6" transform="rotate(-90 299 95.6)">18K</text>
<text x="301.5" y="95.1" transform="rotate(-90 301.5 95.1)">R4</text>
<text x="160.6" y="101.4" transform="rotate(-90 160.6 101.4)">2K</text>
<text x="163.1" y="102" transform="rotate(-90 163.1 102)">R13</text>
<text x="172.2" y="97.1">22uF</text>
<text x="262.3" y="99.3" transform="rotate(-90 262.3 99.3)">Gnd</text>
<text x="267.3" y="99.3" transform="rotate(-90 267.3 99.3)">Comp</text>
<text x="310.5" y="98.6">C20</text>
<text x="310.6" y="100.9">22uF</text>
<text x="323.2" y="98.6">C34</text>
<text x="323.3" y="100.9">22uF</text>
<text x="334.7" y="98.6">C35</text>
<text x="334.7" y="100.9">22uF</text>
<text x="116.2" y="103.7">C21</text>
<text x="116.3" y="106">.01uF</text>
<text x="131.5" y="106.2">C23</text>
<text x="143.2" y="104.9">D2</text>
<text x="144.7" y="107.2">DB2460600L (60V 3A)</text>
<text x="254.7" y="107.5">C22</text>
<text x="299" y="106.2" transform="rotate(-90 299 106.2)">2K45</text>
<text x="301.5" y="105.8" transform="rotate(-90 301.5 105.8)">R14</text>
<text x="131.6" y="108.5">390pF</text>
<text x="254.8" y="109.8">.01uF</text>
<text x="269.9" y="110">C24</text>
<text x="270.1" y="112.3">560pF</text>
<text x="281.6" y="108.7">D3</text>
<text x="283.2" y="111">DB2460600L (60V 3A)</text>
<text x="128.8" y="117.2" transform="rotate(-90 128.8 117.2)">56K</text>
<text x="131.4" y="117.2" transform="rotate(-90 131.4 117.2)">R15</text>
<text x="146.8" y="124.5">GND</text>
<text x="267.3" y="121" transform="rotate(-90 267.3 121)">43K</text>
<text x="269.8" y="121" transform="rotate(-90 269.8 121)">R16</text>
<text x="124.6" y="129.6">PWR_FLAG</text>
<text x="233.3" y="130.9">FB3</text>
<text x="285.2" y="128.3">GND</text>
<text x="104.2" y="136">+BATT</text>
<text x="113.6" y="135.7">MI0805M221R-10</text>
<text x="119" y="133.4">FB4</text>
<text x="218.5" y="133.5">+BATT</text>
<text x="227.9" y="133.2">MI0805M221R-10</text>
<text x="254.1" y="133.5">PWR_FLAG</text>
<text x="135.1" y="140.3">IN</text>
<text x="143.1" y="140.3">OUT</text>
<text x="143.1" y="142.9">OUT</text>
<text x="249.6" y="140.5">C25</text>
<text x="249.6" y="142.8">10uF</text>
<text x="278.9" y="139" transform="rotate(-90 278.9 139)">C26</text>
<text x="281.2" y="138.9" transform="rotate(-90 281.2 138.9)">.01uF</text>
<text x="130.2" y="146.8">C27</text>
<text x="130.3" y="149.1">10uF</text>
<text x="140.3" y="146.8" transform="rotate(-90 140.3 146.8)">ADJ/GND</text>
<text x="155.6" y="146.8">C28</text>
<text x="155.7" y="149.1">10uF</text>
<text x="275.8" y="148">U7</text>
<text x="244.6" y="151.1">GND</text>
<text x="272.4" y="155.9" transform="rotate(-90 272.4 155.9)">BS</text>
<text x="274.8" y="150.5">FAN8303</text>
<text x="292.4" y="153">L3</text>
<text x="292.5" y="155.5">15uH</text>
<text x="311.3" y="153.8">PWR_FLAG</text>
<text x="323.2" y="153.8">+3.3V</text>
<text x="141.7" y="156.2">GND</text>
<text x="262.6" y="158.1">Enable</text>
<text x="267.3" y="156.2" transform="rotate(-90 267.3 156.2)">Vin</text>
<text x="273" y="158.1">SW</text>
<text x="262.6" y="163.2">SS</text>
<text x="267.3" y="166.6" transform="rotate(-90 267.3 166.6)">Gnd</text>
<text x="272.4" y="166.6" transform="rotate(-90 272.4 166.6)">Comp</text>
<text x="273.5" y="163.2">FB</text>
<text x="304.1" y="162.9" transform="rotate(-90 304.1 162.9)">18K</text>
<text x="306.6" y="162.9" transform="rotate(-90 306.6 162.9)">R17</text>
<text x="315.6" y="165.9">C29</text>
<text x="327.1" y="165.9">C38</text>
<text x="304.1" y="172.6" transform="rotate(-90 304.1 172.6)">4K</text>
<text x="306.6" y="173.1" transform="rotate(-90 306.6 173.1)">R18</text>
<text x="315.7" y="168.2">22uF</text>
<text x="327.1" y="168.2">22uF</text>
<text x="259.7" y="174.8">C30</text>
<text x="259.8" y="177.1">.01uF</text>
<text x="275" y="177.3">C31</text>
<text x="275.2" y="179.6">820pF</text>
<text x="286.7" y="176">D4</text>
<text x="288.2" y="178.4">DB2460600L (60V 3A)</text>
<text x="59" y="191.1">TBL001-500-02GY-2GY</text>
<text x="65.8" y="188.5">J34</text>
<text x="272.3" y="188.3" transform="rotate(-90 272.3 188.3)">27K</text>
<text x="274.9" y="188.3" transform="rotate(-90 274.9 188.3)">R19</text>
<text x="83.5" y="196.8">D_ALT</text>
<text x="85.2" y="194.5">D5</text>
<text x="95.4" y="195.7">PWR_FLAG</text>
<text x="133.4" y="195.7">+BATT</text>
<text x="290.3" y="195.6">GND</text>
<text x="107.3" y="202.7">C39</text>
<text x="118.8" y="202.7">C40</text>
<text x="130.2" y="202.7">C41</text>
<text x="74.4" y="209.5">GND</text>
<text x="107.4" y="205">10uF</text>
<text x="118.8" y="205">10uF</text>
<text x="130.3" y="205">10uF</text>
<text x="108.7" y="212.1">GND</text>
</g>
<g font-size="1.8" fill="#0000c2">
<text x="318.2" y="82.3">5V Clean, 2A</text>
<text x="180" y="89.9">6V, 2A</text>
<text x="165.3" y="143.3">5V Dirty, 1A</text>
<text x="331.7" y="153.4">2A</text>
<text x="85.1" y="204.2">10A</text>
<text x="66" y="220.7">12V Battery</text>
<text x="312.4" y="234">https://github.com/johnwinans/2056-LPC546xxJyyyBD208-breakout</text>
</g>
<text font-size="1.8" fill="#840084" x="243.6" y="112.4">1292-1386-1-ND</text>
<g font-size="1.4" fill="#0000c2">
<text x="312.4" y="237.4">Copyright (C) 2018, 2019 John Winans</text>
<text x="312.4" y="240.7">This documentation describes Open Hardware and is licensed under the CERN OHL v. 1.2.</text>
<text x="312.4" y="244">You may redistribute and modify this documentation under the terms of the CERN OHL v.1.2. (http://ohwr.org/cernohl).</text>
<text x="312.4" y="245.6">This documentation is distributed WITHOUT ANY EXPRESS OR IMPLIED WARRANTY, INCLUDING OF MERCHANTABILITY,</text>
<text x="312.4" y="247.3">SATISFACTORY QUALITY AND FITNESS FOR A PARTICULAR PURPOSE. Please see the CERN OHL v.1.2 for applicable conditions</text>
<text x="312.4" y="250.6">If you chose to manufacture products based on this design, please notify me (see license section 4.2) via john@winans.org</text>
</g>
</svg>
